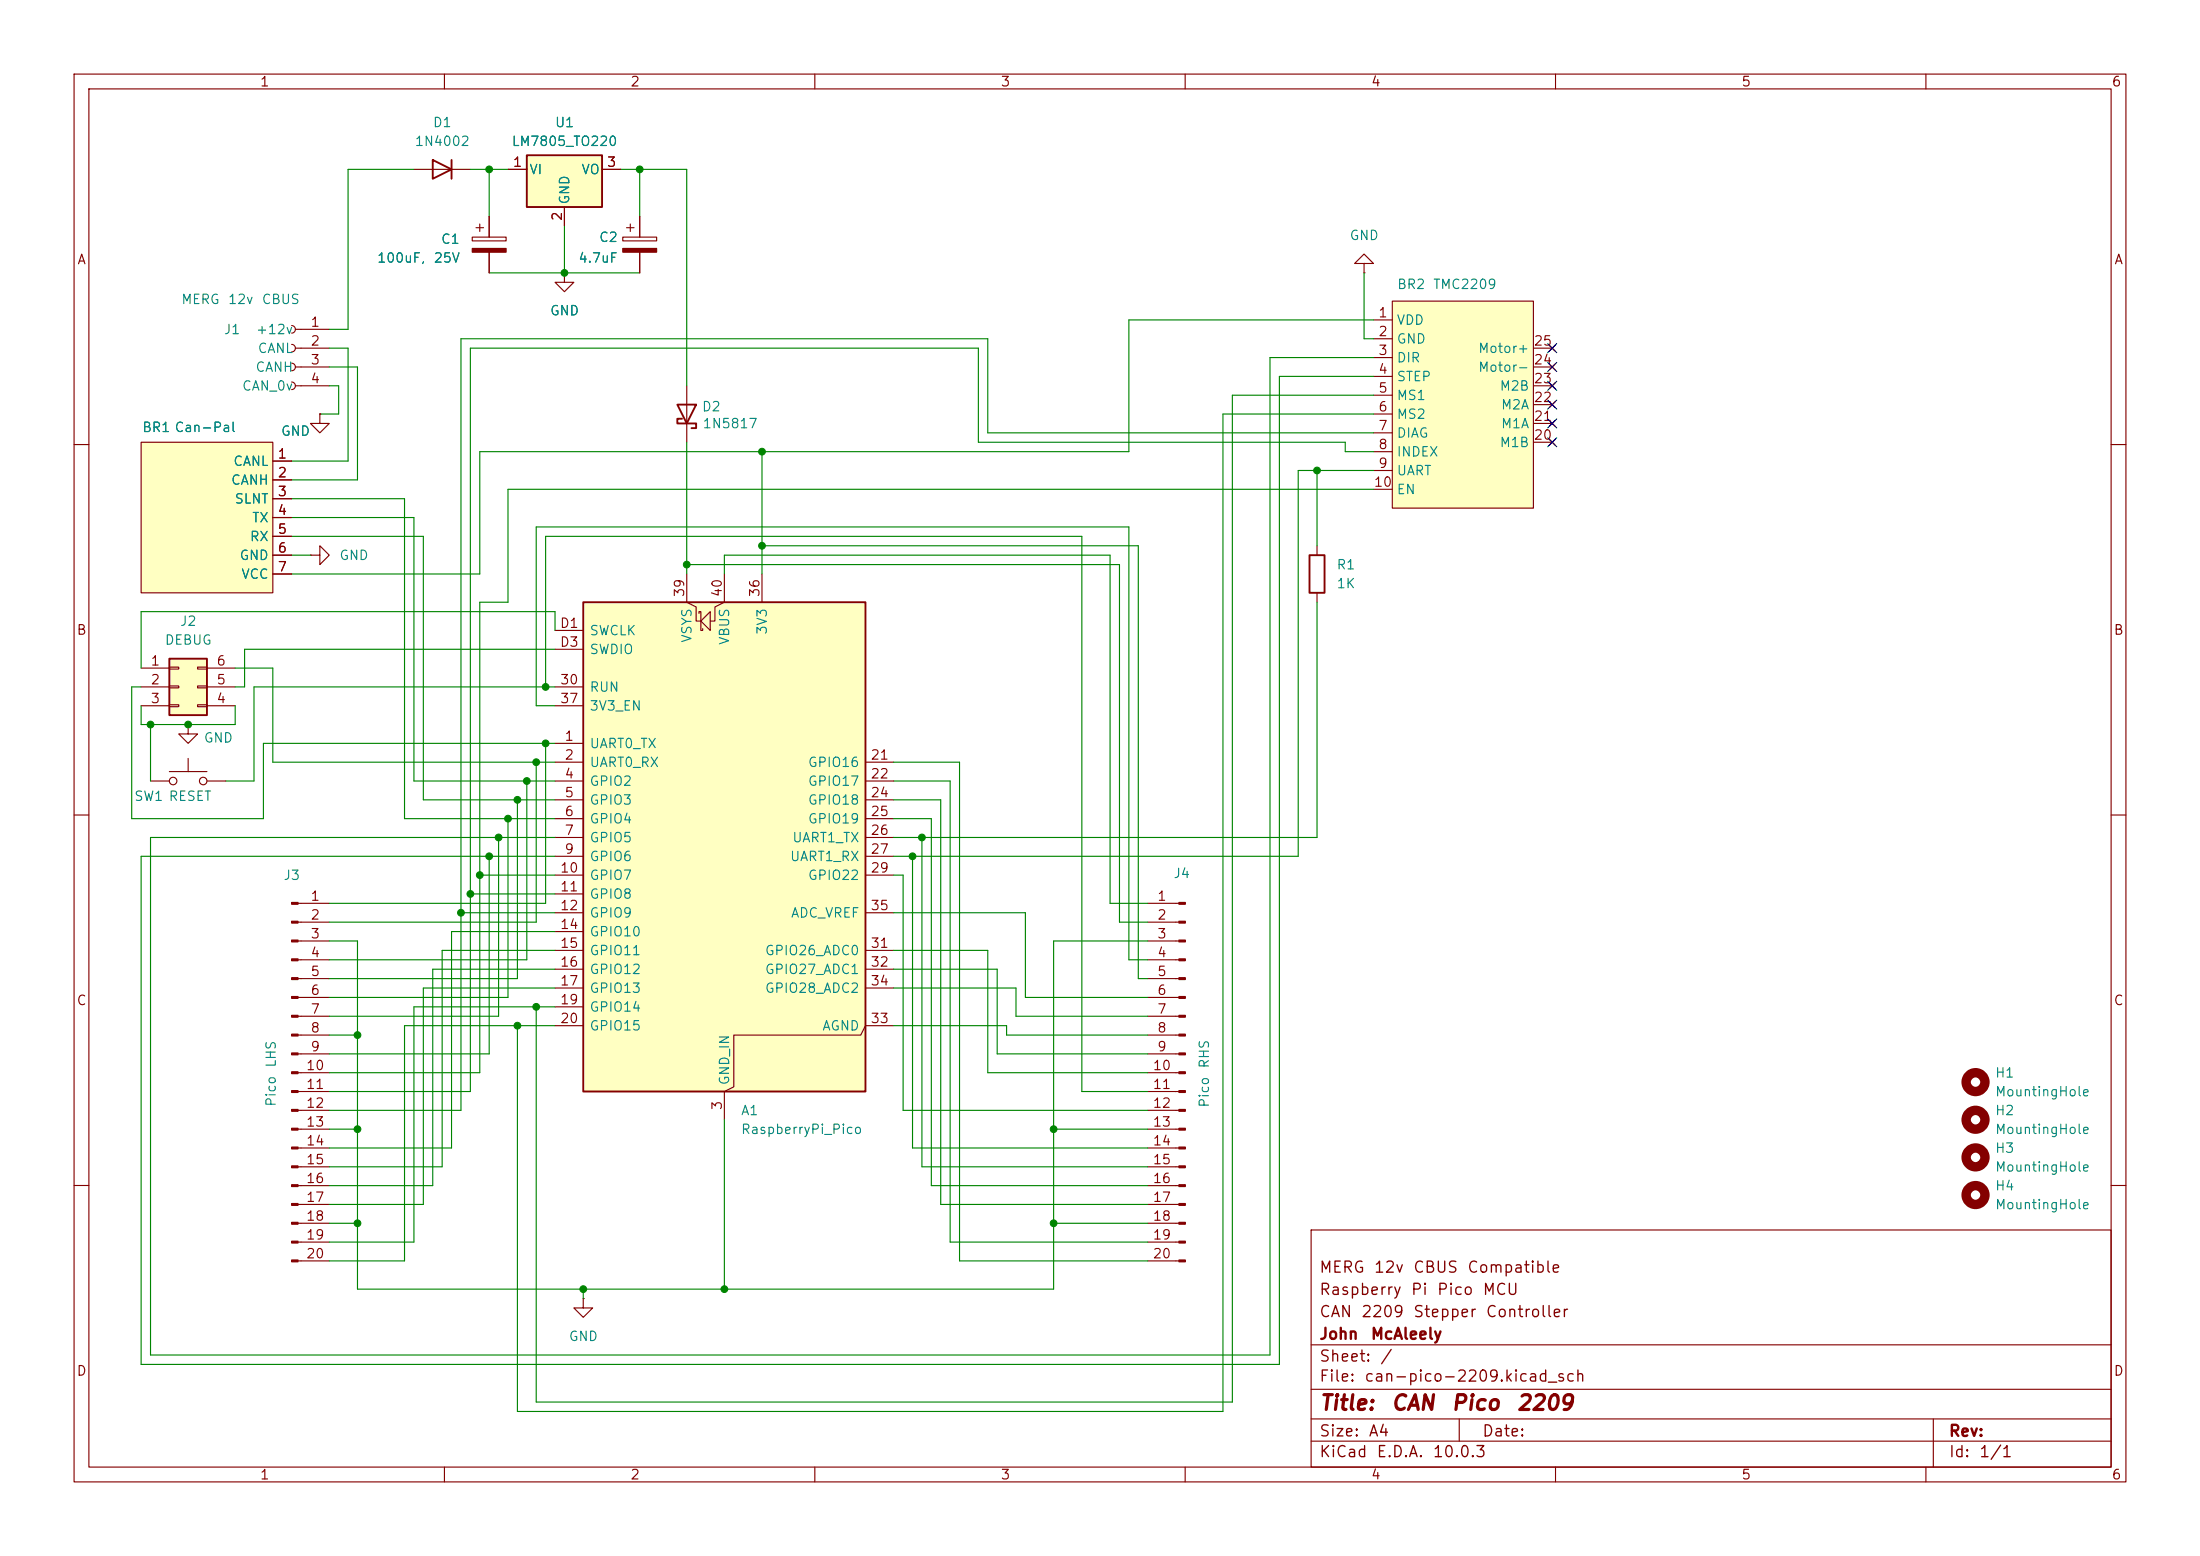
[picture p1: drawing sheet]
<svg xmlns="http://www.w3.org/2000/svg" width="297mm" height="210mm" viewBox="0 0 297 210" stroke-linecap="round" stroke-linejoin="round" font-family="sans-serif">
<g fill="none" stroke="#840000" stroke-width=".15">
<path d="M10 10h277v190h-277zM12 12h273v186h-273zM60 10v2M110 10v2M160 10v2M210 10v2M260 10v2M39.4 43.9a.51 .51 0 0 1 .5 .6 .51 .51 0 0 1-.5 .5M39.4 46.5a.51 .51 0 0 1 .5 .5 .51 .51 0 0 1-.5 .5M39.4 49a.51 .51 0 0 1 .5 .5 .51 .51 0 0 1-.5 .5M39.4 51.6a.51 .51 0 0 1 .5 .5 .51 .51 0 0 1-.5 .5M39.9 44.5h4.5"/>
<path d="M39.9 47h4.5M39.9 49.5h4.5M39.9 52.1h4.5M43.2 55.9v1.3h1.2l-1.2 1.2-1.3-1.2h1.3M43.2 55.9h.1M10 60h2M285 60h2M25.4 97.8v1.3h1.3l-1.3 1.2-1.3-1.2h1.3M25.4 97.8h.1M10 110h2M20.3 105.4h2.6M22.9 104.1h5"/>
<path d="M25.4 102.4v1.7M27.9 105.4h2.6M285 110h2M40.2 121.9h4.2M40.2 124.5h4.2M40.2 127h4.2M40.2 129.5h4.2M40.2 132.1h4.2M40.2 134.6h4.2M40.2 137.2h4.2M40.2 139.7h4.2M154.9 121.9h4.3"/>
<path d="M154.9 124.5h4.3M154.9 127h4.3M154.9 129.5h4.3M154.9 132.1h4.3M154.9 134.6h4.3M154.9 137.2h4.3M154.9 139.7h4.3M40.2 142.2h4.2M40.2 144.8h4.2M40.2 147.3h4.2M40.2 149.9h4.2M40.2 152.4h4.2"/>
<path d="M40.2 154.9h4.2M40.2 157.5h4.2M154.9 142.2h4.3M154.9 144.8h4.3M154.9 147.3h4.3M154.9 149.9h4.3M154.9 152.4h4.3M154.9 154.9h4.3M154.9 157.5h4.3M10 160h2M40.2 160h4.2M40.2 162.6h4.2"/>
<path d="M40.2 165.1h4.2M40.2 167.6h4.2M40.2 170.2h4.2M78.7 175.3v1.2h1.3l-1.3 1.3-1.2-1.3h1.2M78.7 175.3h.1M154.9 160h4.3M154.9 162.6h4.3M154.9 165.1h4.3M154.9 167.6h4.3M154.9 170.2h4.3M177 166h108v32h-108zM285 160h2"/>
<path d="M60 198v2M110 198v2M160 198v2M177 194.5h108M177 191.5h108M177 187.5h108M177 181.5h108M197 191.5v3M210 198v2M260 198v2M261 191.5v6.5"/>
<circle cx="23.4" cy="105.4" r=".51"/>
<circle cx="27.4" cy="105.4" r=".51"/>
</g>
<circle cx="266.7" cy="151.1" r="1.27" fill="none" stroke="#840000" stroke-width="1.3"/>
<g fill="#840000" stroke="#840000" stroke-width=".15">
<path d="M159.2 121.8h.8v.2h-.8z"/>
<path d="M159.2 124.3h.8v.3h-.8z"/>
<path d="M159.2 126.9h.8v.2h-.8z"/>
<path d="M159.2 129.4h.8v.3h-.8z"/>
<path d="M159.2 132h.8v.2h-.8z"/>
<path d="M159.2 134.5h.8v.2h-.8z"/>
<path d="M159.2 137h.8v.3h-.8z"/>
<path d="M159.2 139.6h.8v.2h-.8z"/>
<path d="M159.2 142.1h.8v.3h-.8z"/>
<path d="M159.2 144.7h.8v.2h-.8z"/>
<path d="M159.2 147.2h.8v.2h-.8z"/>
<path d="M159.2 149.7h.8v.3h-.8z"/>
<path d="M159.2 152.3h.8v.2h-.8z"/>
<path d="M159.2 154.8h.8v.3h-.8z"/>
<path d="M159.2 157.4h.8v.2h-.8z"/>
<path d="M159.2 159.9h.8v.2h-.8z"/>
<path d="M159.2 162.4h.8v.3h-.8z"/>
<path d="M159.2 165h.8v.2h-.8z"/>
<path d="M159.2 167.5h.8v.3h-.8z"/>
<path d="M159.2 170.1h.8v.2h-.8z"/>
<path d="M39.4 121.8h.8v.2h-.8z"/>
<path d="M39.4 124.3h.8v.3h-.8z"/>
<path d="M39.4 126.9h.8v.2h-.8z"/>
<path d="M39.4 129.4h.8v.3h-.8z"/>
<path d="M39.4 132h.8v.2h-.8z"/>
<path d="M39.4 134.5h.8v.2h-.8z"/>
<path d="M39.4 137h.8v.3h-.8z"/>
<path d="M39.4 139.6h.8v.2h-.8z"/>
<path d="M39.4 142.1h.8v.3h-.8z"/>
<path d="M39.4 144.7h.8v.2h-.8z"/>
<path d="M39.4 147.2h.8v.2h-.8z"/>
<path d="M39.4 149.7h.8v.3h-.8z"/>
<path d="M39.4 152.3h.8v.2h-.8z"/>
<path d="M39.4 154.8h.8v.3h-.8z"/>
<path d="M39.4 157.4h.8v.2h-.8z"/>
<path d="M39.4 159.9h.8v.2h-.8z"/>
<path d="M39.4 162.4h.8v.3h-.8z"/>
<path d="M39.4 165h.8v.2h-.8z"/>
<path d="M39.4 167.5h.8v.3h-.8z"/>
<path d="M39.4 170.1h.8v.2h-.8z"/>
</g>
<path d="M19 59.7h17.8v20.3h-17.8z" fill="#ffffc2"/>
<path d="M19 59.7h17.8v20.3h-17.8zM36.8 62.2h2.6M36.8 64.8h2.6M36.8 67.3h2.6M36.8 69.9h2.6M36.8 72.4h2.6M36.8 74.9h2.6M36.8 77.5h2.6" fill="none" stroke="#840000" stroke-width=".15"/>
<path d="M22.9 88.9h5v7.6h-5z" fill="#ffffc2"/>
<path d="M91.4 54.6h2.6l-1.3 2.6zM92.1 56.5h-.7v.7h2.6v.6h-.7M22.9 88.9h5v7.6h-5z" fill="none" stroke="#840000" stroke-width=".25"/>
<g fill="none" stroke="#840000" stroke-width=".15">
<path d="M184.1 35.6h1.3l-1.3-1.3-1.2 1.3h1.2v1.2M184.1 36.8h.1M92.7 52.1v7.6M41.9 74.9h1.3v-1.2l1.2 1.2-1.2 1.3v-1.3M41.9 74.9h.1M19 90.2h3.9M19 92.7h3.9M19 95.3h3.9M22.9 90h1.2v.3h-1.2zM22.9 92.6h1.2v.2h-1.2zM22.9 95.1h1.2v.3h-1.2zM26.7 90h1.2v.3h-1.2z"/>
<path d="M26.7 92.6h1.2v.2h-1.2zM26.7 95.1h1.2v.3h-1.2zM27.9 90.2h3.8M27.9 92.7h3.8M27.9 95.3h3.8"/>
</g>
<path d="M78.7 81.3h38.1v66h-38.1z" fill="#ffffc2"/>
<path d="M176.8 74.9h2v5.1h-2zM78.7 81.3h38.1v66h-38.1z" fill="none" stroke="#840000" stroke-width=".25"/>
<g fill="none" stroke="#840000" stroke-width=".15">
<path d="M92.7 77.5v3.8l1.3 .6v1.9h.6M97.8 77.5v3.8l-1.3 .6v1.9h-.6M102.9 77.5v3.8M177.8 73.7v1.2M74.9 92.7h3.8M74.9 95.3h3.8M74.9 85.1h3.8M74.9 87.6h3.8M94.4 82.8v-.2h.2v2.5h.3v-.3M94.6 83.8l1.3-1.2v2.5zM177.8 80v1.3M74.9 100.3h3.8"/>
<path d="M74.9 102.9h3.8M74.9 105.4h3.8M74.9 108h3.8M74.9 110.5h3.8M74.9 113h3.8M74.9 115.6h3.8M74.9 118.1h3.8M116.8 102.9h3.8M116.8 105.4h3.8M116.8 108h3.8M116.8 110.5h3.8M116.8 113h3.8"/>
<path d="M116.8 115.6h3.8M116.8 118.1h3.8M74.9 120.7h3.8M74.9 123.2h3.8M74.9 125.7h3.8M74.9 128.3h3.8M74.9 130.8h3.8M74.9 133.4h3.8M74.9 135.9h3.8M74.9 138.4h3.8M116.8 123.2h3.8M116.8 128.3h3.8"/>
<path d="M116.8 130.8h3.8M116.8 133.4h3.8M120.6 138.4h-3.8l-.6 1.3h-17.1v7l-1.3 .6v3.8"/>
</g>
<path d="M188 40.6h19v28h-19z" fill="#ffffc2"/>
<g fill="none" stroke="#840000" stroke-width=".15">
<path d="M185.4 43.2h2.6M185.4 45.7h2.6M185.4 48.3h2.6M185.4 50.8h2.6M185.4 53.3h2.6M185.4 55.9h2.6M185.4 58.4h2.6M188 40.6h19v28h-19zM207 59.7h2.5M207 57.2h2.5M207 54.6h2.5M207 52.1h2.5"/>
<path d="M207 49.5h2.5M207 47h2.5M209.2 59.3l.7 .8M209.2 56.8l.7 .7M209.2 54.2l.7 .8M209.2 51.7l.7 .8M209.2 49.1l.7 .8M209.2 46.6l.7 .8M209.9 59.3l-.7 .8M209.9 56.8l-.7 .7M209.9 54.2l-.7 .8M209.9 51.7l-.7 .8"/>
<path d="M209.9 49.1l-.7 .8M209.9 46.6l-.7 .8M185.4 61h2.6M185.4 63.5h2.6M185.4 66h2.6"/>
</g>
<path d="M71.1 21h10.2v6.9h-10.2z" fill="#ffffc2"/>
<path d="M58.4 21.6l2.6 1.3-2.6 1.2zM61 21.6v2.5M71.1 21h10.2v6.9h-10.2z" fill="none" stroke="#840000" stroke-width=".25"/>
<g fill="none" stroke="#840000" stroke-width=".15">
<path d="M55.9 22.9h7.6M63.8 32h4.5v.5h-4.5zM64.3 30.7h1M64.8 30.2v1M66 29.2v2.8M66 34v2.8M68.6 22.9h2.5M76.2 36.8v1.3h1.3l-1.3 1.3-1.3-1.3h1.3M76.2 36.8h.1M76.2 27.9v2.6M81.3 22.9h2.5M84.1 32h4.5v.5h-4.5z"/>
<path d="M84.6 30.7h1M85.1 30.2v1M86.4 29.2v2.8M86.4 34v2.8M43.2 55.9h.1M36.8 62.2h2.6M36.8 64.8h2.6M36.8 67.3h2.6M36.8 69.9h2.6M36.8 72.4h2.6M36.8 74.9h2.6M36.8 77.5h2.6"/>
</g>
<g fill="#840000" stroke="#840000" stroke-width=".15">
<path d="M63.8 33.5h4.5v.5h-4.5z"/>
<path d="M84.1 33.5h4.5v.5h-4.5z"/>
</g>
<g fill="none" stroke="#840000" stroke-width="1.3">
<circle cx="266.7" cy="156.2" r="1.27"/>
<circle cx="266.7" cy="146" r="1.27"/>
<circle cx="266.7" cy="161.3" r="1.27"/>
</g>
<g fill="none" stroke="#008400" stroke-width=".15">
<path d="M55.9 22.9h-8.9v21.6h-2.6M63.5 22.9h5.1M66 22.9v6.3M66 36.8h20.4M76.2 30.5v6.3M83.8 22.9h8.9v29.2M86.4 22.9v6.3M184.1 36.8v8.9h1.3M44.4 49.5h3.9v15.3h-8.9M44.4 47h2.6v15.2h-7.6M44.4 52.1h1.3v3.8h-2.5M92.7 59.7v17.8"/>
<path d="M185.4 55.9h-20.3v134.6h-95.3v-52.1M185.4 48.3h-14v134.6h-151.1v-69.9h54.6M185.4 43.2h-33v17.8h-87.6v16.5h-25.4M185.4 53.3h-19v135.9h-94v-53.3M185.4 50.8h-12.7v133.4h-153.7v-68.6h55.9M185.4 58.4h-52.1v-12.7h-71.1v104.2h-17.8M39.4 69.9h16.5v35.5h19M39.4 67.3h15.2v43.2h20.3M39.4 72.4h17.7v35.6h17.8M39.4 74.9h2.5M92.7 76.2h58.4v48.3h3.8M97.8 77.5v-2.6h52.1v47h5"/>
<path d="M102.9 73.7h50.8v58.4h1.2M102.9 61v16.5M177.8 63.5v10.2M185.4 61h-3.8v-1.3h-49.5v-12.7h-68.6v100.3h-19.1M185.4 66h-116.8v15.3h-3.8v63.5h-20.4M185.4 63.5h-10.1v52.1h-54.7M19 92.7h-1.2v17.8h17.8v-10.2h39.3M19 95.3v2.5h12.7v-2.5M20.3 97.8v7.6M31.7 90.2h5.1v12.7h38.1M73.7 92.7v-20.3h72.3v74.9h8.9M74.9 92.7h-40.6v12.7h-3.8"/>
<path d="M74.9 95.3h-2.5v-24.2h80v58.4h2.5M74.9 85.1v-2.5h-55.9v7.6M74.9 87.6h-41.9v5.1h-1.3M177.8 81.3v31.7h-57.2M64.8 118.1h10.1M66 115.6v26.6h-21.6M67.3 113v24.2h-22.9M68.6 110.5v24.1h-24.2M69.8 108v24.1h-25.4M71.1 105.4v24.1h-26.7M72.4 102.9v21.6h-28M73.7 100.3v21.6h-29.3"/>
<path d="M120.6 108h6.4v54.6h27.9M120.6 105.4h7.7v62.2h26.6M120.6 102.9h8.9v67.3h25.4M120.6 118.1h1.3v31.8h33M120.6 110.5h5.1v49.5h29.2M123.2 115.6v39.3h31.7M124.5 113v44.5h30.4M44.4 127h3.9v47h93.9v-47h12.7M44.4 139.7h3.9M62.2 123.2h12.7M63.5 120.7h11.4M74.9 133.4h-17.8v29.2h-12.7"/>
<path d="M74.9 135.9h-19v31.7h-11.5M74.9 138.4h-20.3v31.8h-10.2M74.9 128.3h-15.2v29.2h-15.3M74.9 125.7h-13.9v29.2h-16.6M74.9 130.8h-16.5v29.2h-14M120.6 128.3h12.7v16.5h21.6M120.6 123.2h17.8v11.4h16.5M120.6 133.4h16.6v3.8h17.7M120.6 130.8h14v11.4h20.3M120.6 138.4h15.3v1.3h19M44.4 152.4h3.9M97.8 151.1v22.9"/>
<path d="M142.2 152.4h12.7M44.4 165.1h3.9M78.7 174v1.3M142.2 165.1h12.7"/>
</g>
<path d="M208.9 59.1l1.3 1.2M208.9 56.5l1.3 1.3M208.9 46.4l1.3 1.2M208.9 54l1.3 1.2M208.9 51.5l1.3 1.2M208.9 48.9l1.3 1.2M210.2 59.1l-1.3 1.2M210.2 56.5l-1.3 1.3M210.2 46.4l-1.3 1.2M210.2 54l-1.3 1.2M210.2 51.5l-1.3 1.2M210.2 48.9l-1.3 1.2" fill="none" stroke="#000084" stroke-width=".15"/>
<g fill="#008400" stroke="#008400" stroke-width=".14">
<circle cx="86.4" cy="22.9" r=".46"/>
<circle cx="66" cy="22.9" r=".46"/>
<circle cx="67.3" cy="113" r=".46"/>
<circle cx="66" cy="115.6" r=".46"/>
<circle cx="102.9" cy="61" r=".46"/>
<circle cx="92.7" cy="76.2" r=".46"/>
<circle cx="76.2" cy="36.8" r=".46"/>
<circle cx="102.9" cy="73.7" r=".46"/>
<circle cx="123.2" cy="115.6" r=".46"/>
<circle cx="124.5" cy="113" r=".46"/>
<circle cx="177.8" cy="63.5" r=".46"/>
<circle cx="142.2" cy="165.1" r=".46"/>
<circle cx="73.7" cy="92.7" r=".46"/>
<circle cx="73.7" cy="100.3" r=".46"/>
<circle cx="72.4" cy="102.9" r=".46"/>
<circle cx="142.2" cy="152.4" r=".46"/>
<circle cx="71.1" cy="105.4" r=".46"/>
<circle cx="69.8" cy="108" r=".46"/>
<circle cx="64.8" cy="118.1" r=".46"/>
<circle cx="63.5" cy="120.7" r=".46"/>
<circle cx="62.2" cy="123.2" r=".46"/>
<circle cx="68.6" cy="110.5" r=".46"/>
<circle cx="20.3" cy="97.8" r=".46"/>
<circle cx="25.4" cy="97.8" r=".46"/>
<circle cx="69.8" cy="138.4" r=".46"/>
<circle cx="72.4" cy="135.9" r=".46"/>
<circle cx="48.3" cy="165.1" r=".46"/>
<circle cx="97.8" cy="174" r=".46"/>
<circle cx="78.7" cy="174" r=".46"/>
<circle cx="48.3" cy="139.7" r=".46"/>
<circle cx="48.3" cy="152.4" r=".46"/>
</g>
<g font-size="2" fill="#840000">
<text x="178" y="190.8">Title:</text>
<text x="187.7" y="190.8">CAN</text>
<text x="195.8" y="190.8">Pico</text>
<text x="204.6" y="190.8">2209</text>
</g>
<g font-size="1.5" fill="#840000">
<text x="178" y="172.2">MERG</text>
<text x="185.4" y="172.2">12v</text>
<text x="190.7" y="172.2">CBUS</text>
<text x="198" y="172.2">Compatible</text>
<text x="178" y="178.2">CAN</text>
<text x="178" y="175.2">Raspberry</text>
<text x="183.7" y="178.2">2209</text>
<text x="190.4" y="175.2">Pi</text>
<text x="190.7" y="178.2">Stepper</text>
<text x="193.9" y="175.2">Pico</text>
<text x="200" y="175.2">MCU</text>
<text x="200.5" y="178.2">Controller</text>
<text x="178" y="184.2">Sheet:</text>
<text x="178" y="181.2">John</text>
<text x="185" y="181.2">McAleely</text>
<text x="186.2" y="184.2">/</text>
<text x="178" y="186.9">File:</text>
<text x="184.1" y="186.9">can-pico-2209.kicad_sch</text>
<text x="178" y="197.1">KiCad</text>
<text x="178" y="194.3">Size:</text>
<text x="184.7" y="194.3">A4</text>
<text x="185.7" y="197.1">E.D.A.</text>
<text x="193.3" y="197.1">10.0.3</text>
<text x="200" y="194.3">Date:</text>
<text x="263" y="194.3">Rev:</text>
<text x="263" y="197.1">Id:</text>
<text x="267.1" y="197.1">1/1</text>
</g>
<g font-size="1.3" fill="#840000">
<text x="35" y="12">1</text>
<text x="85" y="12">2</text>
<text x="135" y="12">3</text>
<text x="185" y="12">4</text>
<text x="235" y="12">5</text>
<text x="285" y="12">6</text>
<text x="69.1" y="22.8">1</text>
<text x="81.8" y="22.8">3</text>
<text x="76.2" y="29.9" transform="rotate(-90 76.2 29.9)">2</text>
<text x="10.3" y="36">A</text>
<text x="285.3" y="36">A</text>
<text x="41.8" y="44.4">1</text>
<text x="41.8" y="47">2</text>
<text x="186" y="43.2">1</text>
<text x="186" y="45.7">2</text>
<text x="207" y="47">25</text>
<text x="41.8" y="49.5">3</text>
<text x="41.8" y="52">4</text>
<text x="186" y="48.2">3</text>
<text x="186" y="50.8">4</text>
<text x="186" y="53.3">5</text>
<text x="207" y="52">23</text>
<text x="207" y="49.5">24</text>
<text x="186" y="55.9">6</text>
<text x="186" y="58.4">7</text>
<text x="207" y="59.7">20</text>
<text x="207" y="57.1">21</text>
<text x="207" y="54.6">22</text>
<text x="37.4" y="62.2">1</text>
<text x="37.4" y="64.7">2</text>
<text x="186" y="60.9">8</text>
<text x="186" y="63.5">9</text>
<text x="37.4" y="67.3">3</text>
<text x="37.4" y="69.8">4</text>
<text x="185.4" y="66">10</text>
<text x="37.4" y="72.4">5</text>
<text x="37.4" y="74.9">6</text>
<text x="37.4" y="77.4">7</text>
<text x="92.7" y="80.7" transform="rotate(-90 92.7 80.7)">39</text>
<text x="97.8" y="80.7" transform="rotate(-90 97.8 80.7)">40</text>
<text x="102.8" y="80.7" transform="rotate(-90 102.8 80.7)">36</text>
<text x="10.3" y="86">B</text>
<text x="75.5" y="85.1">D1</text>
<text x="75.5" y="87.6">D3</text>
<text x="285.3" y="86">B</text>
<text x="20.2" y="90.1">1</text>
<text x="20.2" y="92.7">2</text>
<text x="20.2" y="95.2">3</text>
<text x="29.1" y="95.2">4</text>
<text x="29.1" y="92.7">5</text>
<text x="29.1" y="90.1">6</text>
<text x="75.5" y="92.7">30</text>
<text x="75.5" y="95.2">37</text>
<text x="76.1" y="100.3">1</text>
<text x="76.1" y="102.8">2</text>
<text x="76.1" y="105.4">4</text>
<text x="76.1" y="107.9">5</text>
<text x="117.4" y="102.8">21</text>
<text x="117.4" y="105.4">22</text>
<text x="117.4" y="107.9">24</text>
<text x="76.1" y="110.5">6</text>
<text x="76.1" y="113">7</text>
<text x="117.4" y="110.5">25</text>
<text x="117.4" y="113">26</text>
<text x="75.5" y="118.1">10</text>
<text x="76.1" y="115.5">9</text>
<text x="117.4" y="115.5">27</text>
<text x="117.4" y="118.1">29</text>
<text x="41.8" y="121.9">1</text>
<text x="41.8" y="124.4">2</text>
<text x="75.5" y="120.6">11</text>
<text x="75.5" y="123.2">12</text>
<text x="75.5" y="125.7">14</text>
<text x="117.4" y="123.2">35</text>
<text x="156.1" y="121.9">1</text>
<text x="156.1" y="124.4">2</text>
<text x="41.8" y="127">3</text>
<text x="41.8" y="129.5">4</text>
<text x="75.5" y="128.2">15</text>
<text x="75.5" y="130.8">16</text>
<text x="117.4" y="128.2">31</text>
<text x="117.4" y="130.8">32</text>
<text x="156.1" y="127">3</text>
<text x="156.1" y="129.5">4</text>
<text x="10.3" y="136">C</text>
<text x="41.8" y="132.1">5</text>
<text x="41.8" y="134.6">6</text>
<text x="41.8" y="137.1">7</text>
<text x="75.5" y="133.3">17</text>
<text x="75.5" y="135.9">19</text>
<text x="117.4" y="133.3">34</text>
<text x="156.1" y="132.1">5</text>
<text x="156.1" y="134.6">6</text>
<text x="156.1" y="137.1">7</text>
<text x="285.3" y="136">C</text>
<text x="41.8" y="139.7">8</text>
<text x="41.8" y="142.2">9</text>
<text x="75.5" y="138.4">20</text>
<text x="117.4" y="138.4">33</text>
<text x="156.1" y="139.7">8</text>
<text x="156.1" y="142.2">9</text>
<text x="41.2" y="144.8">10</text>
<text x="41.2" y="147.3">11</text>
<text x="41.2" y="149.8">12</text>
<text x="97.8" y="149.9" transform="rotate(-90 97.8 149.9)">3</text>
<text x="155.5" y="144.8">10</text>
<text x="155.5" y="147.3">11</text>
<text x="155.5" y="149.8">12</text>
<text x="41.2" y="152.4">13</text>
<text x="41.2" y="154.9">14</text>
<text x="155.5" y="152.4">13</text>
<text x="155.5" y="154.9">14</text>
<text x="41.2" y="157.5">15</text>
<text x="41.2" y="160">16</text>
<text x="155.5" y="157.5">15</text>
<text x="155.5" y="160">16</text>
<text x="41.2" y="162.5">17</text>
<text x="41.2" y="165.1">18</text>
<text x="41.2" y="167.6">19</text>
<text x="155.5" y="162.5">17</text>
<text x="155.5" y="165.1">18</text>
<text x="155.5" y="167.6">19</text>
<text x="41.2" y="170.2">20</text>
<text x="155.5" y="170.2">20</text>
<text x="10.3" y="186">D</text>
<text x="285.3" y="186">D</text>
<text x="35" y="200">1</text>
<text x="85" y="200">2</text>
<text x="135" y="200">3</text>
<text x="185" y="200">4</text>
<text x="235" y="200">5</text>
<text x="285" y="200">6</text>
</g>
<g font-size="1.3" fill="#008484">
<text x="58.3" y="17.5">D1</text>
<text x="74.8" y="17.5">U1</text>
<text x="55.9" y="20">1N4002</text>
<text x="69" y="20">LM7805_TO220</text>
<text x="71.4" y="23.8">VI</text>
<text x="78.4" y="23.8">VO</text>
<text x="77.2" y="27.7" transform="rotate(-90 77.2 27.7)">GND</text>
<text x="50.8" y="35.8">100uF,</text>
<text x="58.5" y="35.8">25V</text>
<text x="59.4" y="33.2">C1</text>
<text x="78" y="35.8">4.7uF</text>
<text x="80.8" y="33">C2</text>
<text x="182.1" y="32.7">GND</text>
<text x="24.4" y="41.4">MERG</text>
<text x="30.7" y="41.4">12v</text>
<text x="35.2" y="41.4">CBUS</text>
<text x="188.5" y="39.3">BR2</text>
<text x="193.4" y="39.3">TMC2209</text>
<text x="30.1" y="45.4">J1</text>
<text x="34.5" y="45.4">+12v</text>
<text x="34.7" y="48">CANL</text>
<text x="74.2" y="42.9">GND</text>
<text x="188.5" y="44.2">VDD</text>
<text x="188.5" y="46.7">GND</text>
<text x="199.5" y="48">Motor+</text>
<text x="32.6" y="53">CAN_0v</text>
<text x="34.4" y="50.5">CANH</text>
<text x="188.5" y="49.2">DIR</text>
<text x="188.5" y="51.8">STEP</text>
<text x="199.5" y="50.5">Motor-</text>
<text x="202.4" y="53">M2B</text>
<text x="19.1" y="58.6">BR1 Can-Pal</text>
<text x="37.8" y="59.1">GND</text>
<text x="94.7" y="55.8">D2</text>
<text x="94.8" y="58.1">1N5817</text>
<text x="188.5" y="54.3">MS1</text>
<text x="188.5" y="56.9">MS2</text>
<text x="188.5" y="59.4">DIAG</text>
<text x="202.5" y="58.1">M1A</text>
<text x="202.5" y="55.6">M2A</text>
<text x="31.1" y="65.7">CANH</text>
<text x="31.4" y="63.2">CANL</text>
<text x="188.5" y="61.9">INDEX</text>
<text x="188.5" y="64.5">UART</text>
<text x="202.4" y="60.7">M1B</text>
<text x="31.6" y="68.3">SLNT</text>
<text x="33.9" y="70.8">TX</text>
<text x="188.5" y="67">EN</text>
<text x="32.2" y="75.9">GND</text>
<text x="33.6" y="73.4">RX</text>
<text x="45.7" y="75.9">GND</text>
<text x="180.3" y="77.2">R1</text>
<text x="32.5" y="78.4">VCC</text>
<text x="180.3" y="79.7">1K</text>
<text x="22.2" y="87.3">DEBUG</text>
<text x="24.2" y="84.8">J2</text>
<text x="79.5" y="86.1">SWCLK</text>
<text x="79.5" y="88.6">SWDIO</text>
<text x="93.7" y="86.8" transform="rotate(-90 93.7 86.8)">VSYS</text>
<text x="98.8" y="87.1" transform="rotate(-90 98.8 87.1)">VBUS</text>
<text x="103.8" y="85.8" transform="rotate(-90 103.8 85.8)">3V3</text>
<text x="79.5" y="93.7">RUN</text>
<text x="27.4" y="100.5">GND</text>
<text x="79.5" y="101.3">UART0_TX</text>
<text x="79.5" y="96.2">3V3_EN</text>
<text x="79.5" y="103.8">UART0_RX</text>
<text x="79.5" y="106.4">GPIO2</text>
<text x="109" y="103.8">GPIO16</text>
<text x="109" y="106.4">GPIO17</text>
<text x="18" y="108.4">SW1 RESET</text>
<text x="79.5" y="108.9">GPIO3</text>
<text x="79.5" y="111.5">GPIO4</text>
<text x="109" y="108.9">GPIO18</text>
<text x="109" y="111.5">GPIO19</text>
<text x="38.2" y="119.1">J3</text>
<text x="79.5" y="114">GPIO5</text>
<text x="79.5" y="116.5">GPIO6</text>
<text x="79.5" y="119.1">GPIO7</text>
<text x="106.6" y="116.5">UART1_RX</text>
<text x="106.9" y="114">UART1_TX</text>
<text x="109" y="119.1">GPIO22</text>
<text x="158.3" y="118.8">J4</text>
<text x="79.5" y="121.6">GPIO8</text>
<text x="79.5" y="124.2">GPIO9</text>
<text x="106.7" y="124.2">ADC_VREF</text>
<text x="79.5" y="126.7">GPIO10</text>
<text x="79.5" y="129.2">GPIO11</text>
<text x="79.5" y="131.8">GPIO12</text>
<text x="103.2" y="129.2">GPIO26_ADC0</text>
<text x="103.2" y="131.8">GPIO27_ADC1</text>
<text x="79.5" y="134.3">GPIO13</text>
<text x="79.5" y="136.9">GPIO14</text>
<text x="103.2" y="134.3">GPIO28_ADC2</text>
<text x="79.5" y="139.4">GPIO15</text>
<text x="110.9" y="139.4">AGND</text>
<text x="37.5" y="149.5" transform="rotate(-90 37.5 149.5)">Pico</text>
<text x="37.5" y="144.2" transform="rotate(-90 37.5 144.2)">LHS</text>
<text x="98.8" y="146.6" transform="rotate(-90 98.8 146.6)">GND_IN</text>
<text x="163.5" y="149.6" transform="rotate(-90 163.5 149.6)">Pico</text>
<text x="163.5" y="144.3" transform="rotate(-90 163.5 144.3)">RHS</text>
<text x="269.2" y="145.8">H1</text>
<text x="269.2" y="148.3">MountingHole</text>
<text x="99.9" y="150.8">A1</text>
<text x="99.9" y="153.4">RaspberryPi_Pico</text>
<text x="269.2" y="150.8">H2</text>
<text x="269.2" y="153.4">MountingHole</text>
<text x="269.2" y="155.9">H3</text>
<text x="269.2" y="158.5">MountingHole</text>
<text x="269.2" y="161">H4</text>
<text x="269.2" y="163.5">MountingHole</text>
<text x="76.7" y="181.3">GND</text>
</g>
</svg>
